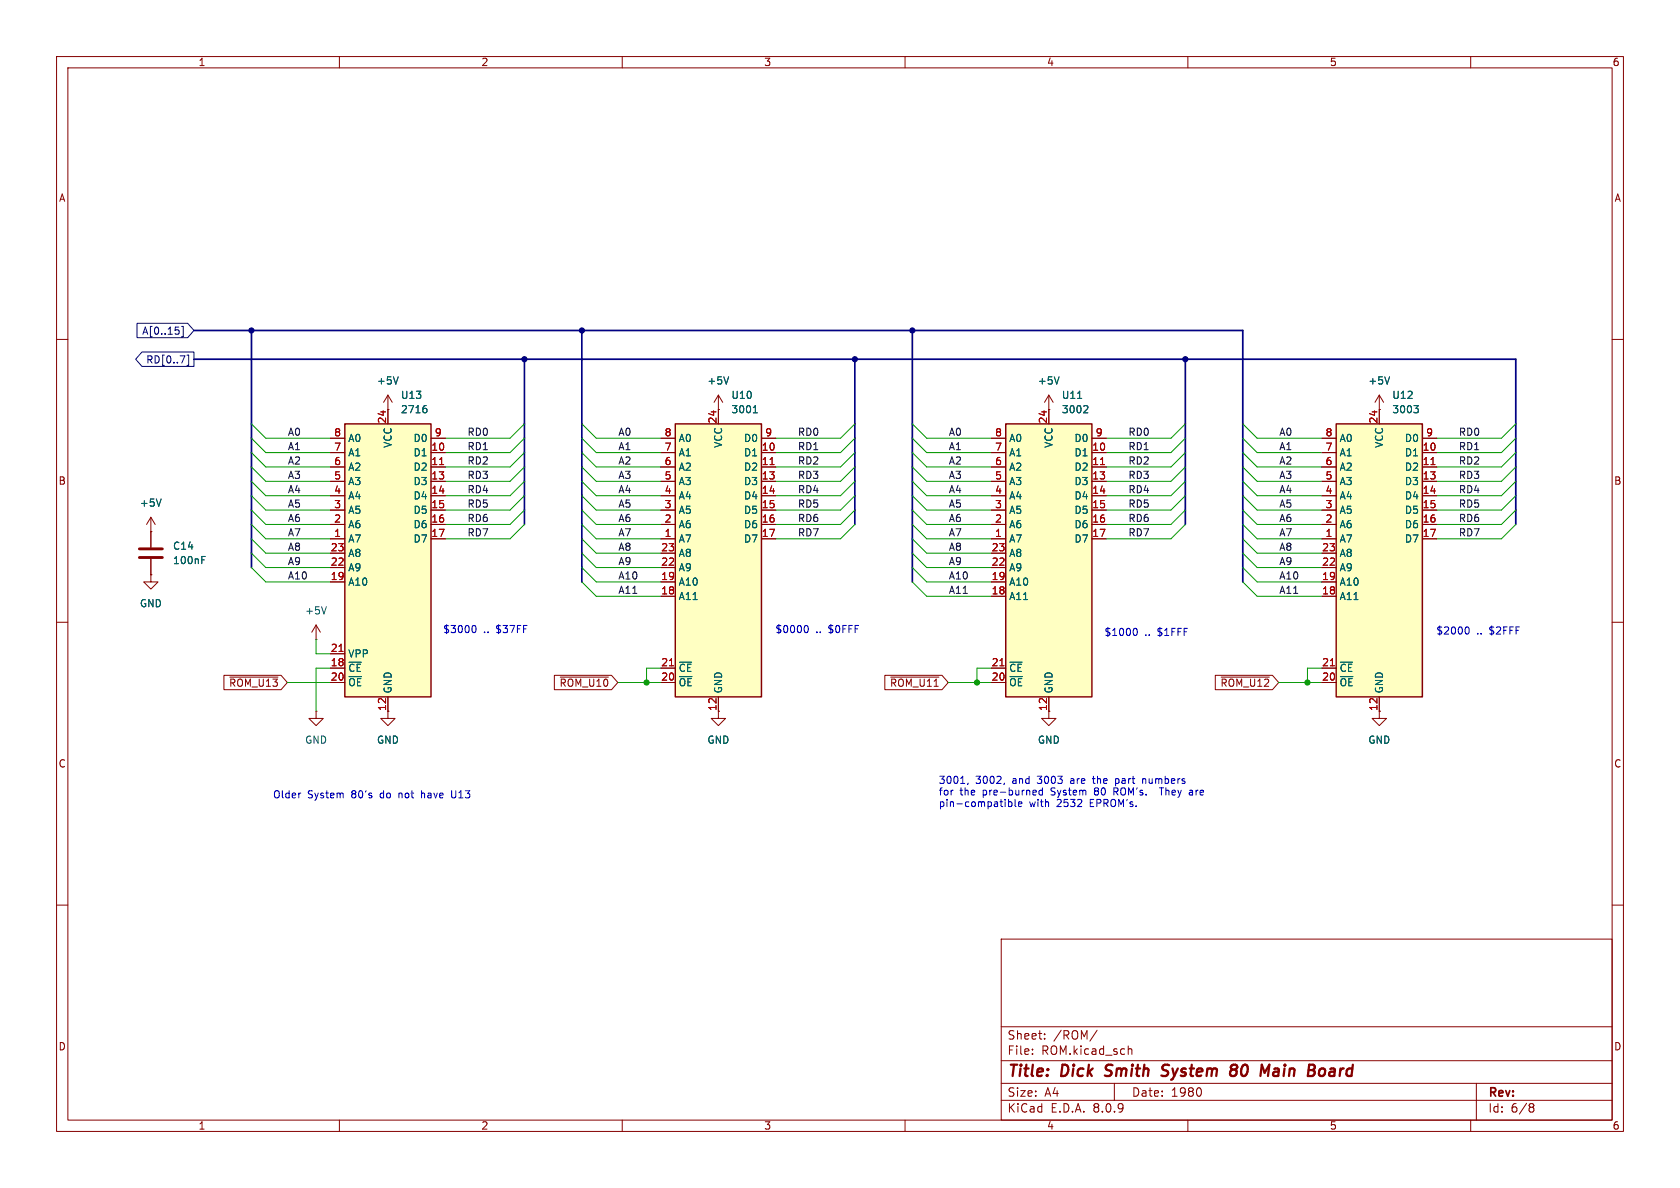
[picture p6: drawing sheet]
<svg xmlns="http://www.w3.org/2000/svg" width="297mm" height="210mm" viewBox="0 0 297 210" stroke-linecap="round" stroke-linejoin="round" font-family="sans-serif">
<g fill="none" stroke="#840000" stroke-width=".18">
<path d="M10 10h277v190h-277zM12 12h273v186h-273zM60 10v2M110 10v2M160 10v2M210 10v2M260 10v2M10 60h2M243.8 72.4h.1M243.8 69.9l-.7 1.2M243.8 69.9v2.5M243.8 69.9l.8 1.2"/>
<path d="M285 60h2M10 110h2M285 110h2M55.9 125.7v1.3h1.2l-1.2 1.3-1.3-1.3h1.3M55.9 125.7h.1M68.6 125.7v1.3h1.2l-1.2 1.3-1.3-1.3h1.3M10 160h2M177 166h108v32h-108zM285 160h2M60 198v2M110 198v2M160 198v2"/>
<path d="M177 194.5h108M177 191.5h108M177 187.5h108M177 181.5h108M182.5 186.3v.1M182.5 185.5v.1M184.7 183.6v.1M184.7 182.8v.1M194 182.1l-1.3 2M197 191.5v3M199.5 184.9v1.5M199.5 185.5l.2-.1 .3 .1 .1 .9"/>
<path d="M210 198v2M212.2 192.4l.2 .5-.2 .8M260 198v2M261 191.5v6.5M270.6 195.1l.4 .1 .2 .2-.3 .3M270.6 195.7h.3M270.9 195.7l.2 .2 .1 .4-.2 .2-.4 .1"/>
</g>
<path d="M195.3 190.1l.3 .1M195.6 188.4l-.1 .4 .1 .2M206.4 190a.85 .85 0 0 1-1.1 .1M206.4 188.2l-.7 .1a.46 .46 0 0 0-.2 .5 .46 .46 0 0 0 .3 .4l.6 .2M217.8 188.3l.6-.1 .3 .2v.3l-.4 .4M217.9 189.1h.4M218.3 189.1l.3 .2a.67 .67 0 0 1-.1 .7 .67 .67 0 0 1-.7 .2M223.6 189.6l.8-1.4-.2 2M225.4 189.4a.4 .4 0 0 0-.3 .4 .4 .4 0 0 0 .2 .4h.5M225.5 188.9l-.2 .1M233.5 189a.5 .5 0 0 1 .8 .3l-.1 .5a.6 .6 0 0 1-.9 .3" fill="none" stroke="#840000" stroke-width=".4"/>
<path d="M245.7 66.6l-.5 1.3" fill="none" stroke="#006464" stroke-width=".18"/>
<path d="M61 74.9h15.2v48.3h-15.2z" fill="#ffffc2"/>
<path d="M61 74.9h15.2v48.3h-15.2z" fill="none" stroke="#840000" stroke-width=".25"/>
<g fill="none" stroke="#840000" stroke-width=".18">
<path d="M58.4 77.5h2.6M68.6 72.4v2.5M76.2 77.5h2.5M26.7 94h.1M26.7 91.4v5.4M26.7 98.8v2.8M26.7 91.4l-.8 1.3M26.7 91.4l.7 1.3M58.4 95.3h2.6M58.4 80h2.6M58.4 82.6h2.6M58.4 85.1h2.6"/>
<path d="M58.4 87.6h2.6M58.4 90.2h2.6M58.4 92.7h2.6M58.4 97.8h2.6M76.2 95.3h2.5M76.2 80h2.5M76.2 82.6h2.5M76.2 85.1h2.5M76.2 87.6h2.5M76.2 90.2h2.5M76.2 92.7h2.5M26.7 101.6v1.3h1.2l-1.2 1.2-1.3-1.2h1.3"/>
<path d="M26.7 101.6h.1M55.9 113h.1M55.9 110.5l-.8 1.3M55.9 110.5v2.5M55.9 110.5l.7 1.3M58.4 118.1h2.6M58.4 102.9h2.6M58.4 115.6h2.6M58.4 100.3h2.6M58.4 120.7h2.6M68.6 123.2v2.5M127 125.7v1.3h1.3l-1.3 1.3-1.3-1.3h1.3"/>
</g>
<path d="M77.7 82.1h.7M59.9 115.2h.8" fill="none" stroke="#a90000" stroke-width=".18"/>
<path d="M75.1 71.7h.3M75.2 72.2l.3 .2v.3l-.3 .3M28.5 88.2l-.4 1.3M35.7 99h.4M35.7 98.4h.6M57.7 107.3l-.4 1.2" fill="none" stroke="#006464" stroke-width=".18"/>
<path d="M24.6 98.6h4.1M24.6 97h4.1" fill="none" stroke="#840000" stroke-width=".51"/>
<path d="M119.4 74.9h15.2v48.3h-15.2z" fill="#ffffc2"/>
<path d="M119.4 74.9h15.2v48.3h-15.2z" fill="none" stroke="#840000" stroke-width=".25"/>
<g fill="none" stroke="#840000" stroke-width=".18">
<path d="M68.6 72.4h.1M68.6 69.9l-.8 1.2M68.6 69.9v2.5M68.6 69.9l.7 1.2M116.8 77.5h2.6M127 72.4h.1M127 69.9v5M127 69.9l-.8 1.2M127 69.9l.8 1.2M134.6 77.5h2.6M185.4 72.4h.1M185.4 69.9l-.7 1.2"/>
<path d="M185.4 69.9v2.5M185.4 69.9l.8 1.2M116.8 95.3h2.6M116.8 80h2.6M116.8 82.6h2.6M116.8 85.1h2.6M116.8 87.6h2.6M116.8 90.2h2.6M116.8 92.7h2.6M116.8 97.8h2.6M134.6 95.3h2.6M134.6 80h2.6"/>
<path d="M134.6 82.6h2.6M134.6 85.1h2.6M134.6 87.6h2.6M134.6 90.2h2.6M134.6 92.7h2.6M116.8 105.4h2.6M116.8 102.9h2.6M116.8 118.1h2.6M116.8 100.3h2.6M116.8 120.7h2.6M127 123.2v2.5M243.8 125.7v1.3h1.3l-1.3 1.3-1.2-1.3h1.2"/>
</g>
<path d="M136.1 82.1h.8M118.4 117.7h.7" fill="none" stroke="#a90000" stroke-width=".18"/>
<path d="M70.4 66.6l-.4 1.3M128.8 66.6l-.4 1.3M133.2 73h.7M133.3 72l.2-.3v1.3M187.2 66.6l-.4 1.3" fill="none" stroke="#006464" stroke-width=".18"/>
<path d="M236.2 74.9h15.3v48.3h-15.3z" fill="#ffffc2"/>
<path d="M236.2 74.9h15.3v48.3h-15.3z" fill="none" stroke="#840000" stroke-width=".25"/>
<g fill="none" stroke="#840000" stroke-width=".18">
<path d="M233.7 77.5h2.5M243.8 72.4v2.5M251.5 77.5h2.5M233.7 95.3h2.5M233.7 80h2.5M233.7 82.6h2.5M233.7 85.1h2.5M233.7 87.6h2.5M233.7 90.2h2.5M233.7 92.7h2.5M233.7 97.8h2.5M251.5 95.3h2.5"/>
<path d="M251.5 80h2.5M251.5 82.6h2.5M251.5 85.1h2.5M251.5 87.6h2.5M251.5 90.2h2.5M251.5 92.7h2.5M233.7 105.4h2.5M233.7 102.9h2.5M233.7 118.1h2.5M233.7 100.3h2.5M185.4 125.7v1.3h1.3l-1.3 1.3-1.3-1.3h1.3M233.7 120.7h2.5"/>
<path d="M243.8 123.2v2.5"/>
</g>
<path d="M253 82.1h.7M235.2 117.7h.7" fill="none" stroke="#a90000" stroke-width=".18"/>
<path d="M250 71.7h.7l-.4 .5M250.5 72.2l.2 .2v.3l-.2 .3" fill="none" stroke="#006464" stroke-width=".18"/>
<path d="M177.8 74.9h15.2v48.3h-15.2z" fill="#ffffc2"/>
<path d="M177.8 74.9h15.2v48.3h-15.2z" fill="none" stroke="#840000" stroke-width=".25"/>
<g fill="none" stroke="#840000" stroke-width=".18">
<path d="M58.4 77.5h2.6M68.6 72.4h.1M68.6 72.4v2.5M76.2 77.5h2.5M116.8 77.5h2.6M127 72.4h.1M127 72.4v2.5M134.6 77.5h2.6M175.3 77.5h2.5M185.4 72.4h.1M185.4 72.4v2.5M193 77.5h2.6"/>
<path d="M233.7 77.5h2.5M243.8 72.4h.1M243.8 72.4v2.5M251.5 77.5h2.5M26.7 94h.1M26.7 94v2.8M26.7 98.8v2.8M58.4 95.3h2.6M58.4 80h2.6M58.4 82.6h2.6M58.4 85.1h2.6M58.4 87.6h2.6"/>
<path d="M58.4 90.2h2.6M58.4 92.7h2.6M58.4 97.8h2.6M76.2 95.3h2.5M76.2 80h2.5M76.2 82.6h2.5M76.2 85.1h2.5M76.2 87.6h2.5M76.2 90.2h2.5M76.2 92.7h2.5M116.8 95.3h2.6M116.8 80h2.6"/>
<path d="M116.8 82.6h2.6M116.8 85.1h2.6M116.8 87.6h2.6M116.8 90.2h2.6M116.8 92.7h2.6M116.8 97.8h2.6M134.6 95.3h2.6M134.6 80h2.6M134.6 82.6h2.6M134.6 85.1h2.6M134.6 87.6h2.6M134.6 90.2h2.6"/>
<path d="M134.6 92.7h2.6M175.3 95.3h2.5M175.3 80h2.5M175.3 82.6h2.5M175.3 85.1h2.5M175.3 87.6h2.5M175.3 90.2h2.5M175.3 92.7h2.5M175.3 97.8h2.5M193 95.3h2.6M193 80h2.6M193 82.6h2.6"/>
<path d="M193 85.1h2.6M193 87.6h2.6M193 90.2h2.6M193 92.7h2.6M233.7 95.3h2.5M233.7 80h2.5M233.7 82.6h2.5M233.7 85.1h2.5M233.7 87.6h2.5M233.7 90.2h2.5M233.7 92.7h2.5M233.7 97.8h2.5"/>
<path d="M251.5 95.3h2.5M251.5 80h2.5M251.5 82.6h2.5M251.5 85.1h2.5M251.5 87.6h2.5M251.5 90.2h2.5M251.5 92.7h2.5M26.7 101.6h.1M39.6 119.4h10.1l1.1 1.3-1.1 1.2h-10.1zM40.6 119.7h8.5M58.4 102.9h2.6M58.4 118.1h2.6"/>
<path d="M58.4 100.3h2.6M58.4 115.6h2.6M98 119.4h10.1l1.1 1.3-1.1 1.2h-10.1zM99 119.7h8.6M116.8 105.4h2.6M116.8 102.9h2.6M116.8 118.1h2.6M116.8 100.3h2.6M156.4 119.4h10.1l1.1 1.3-1.1 1.2h-10.1zM157.5 119.7h8.5M175.3 105.4h2.5M175.3 102.9h2.5"/>
<path d="M175.3 118.1h2.5M175.3 100.3h2.5M214.8 119.4h10.1l1.2 1.3-1.2 1.2h-10.1zM215.9 119.7h8.5M233.7 105.4h2.5M233.7 102.9h2.5M233.7 118.1h2.5M233.7 100.3h2.5M58.4 120.7h2.6M68.6 123.2v2.5M116.8 120.7h2.6M127 123.2v2.5"/>
<path d="M175.3 120.7h2.5M185.4 123.2v2.5M233.7 120.7h2.5M243.8 123.2v2.5"/>
</g>
<path d="M77.7 82.1h.7M136.1 82.1h.8M194.6 82.1h.7M253 82.1h.7M59.9 115.2h.8M118.4 117.7h.7M176.8 117.7h.7M235.2 117.7h.7" fill="none" stroke="#a90000" stroke-width=".18"/>
<g fill="none" stroke="#006464" stroke-width=".18">
<path d="M70.4 66.6l-.4 1.3M75.1 71.7h.3M75.2 72.2l.3 .2v.3l-.3 .3M128.8 66.6l-.4 1.3M133.2 73h.7M133.3 72l.2-.3v1.3M187.2 66.6l-.4 1.3M190.5 70.4h.7M192.1 71.7l.2 .2v.3l-.8 .8h.8M245.7 66.6l-.5 1.3M250 71.7h.7l-.4 .5M250.5 72.2l.2 .2v.3l-.2 .3"/>
<path d="M28.5 88.2l-.4 1.3M35.7 99h.4M35.7 98.4h.6"/>
</g>
<path d="M24.2 57.1h9l1.1 1.3-1.1 1.3h-9zM31.6 58.4v.6M32.1 57.7h.3v1.8h-.3M25.1 62.2h9.2v2.6h-9.2l-1.1-1.3zM33 62.8h.4v1.8h-.4" fill="none" stroke="#000084" stroke-width=".18"/>
<g fill="none" stroke="#0000c2" stroke-width=".18">
<path d="M83.6 110.6h.1a.68 .68 0 0 1 .5 .6 .68 .68 0 0 1-.5 .6h-.1M142.3 110.6h.2a.68 .68 0 0 1 .4 .6 .68 .68 0 0 1-.4 .6h-.2M200.5 111.1h.1a.68 .68 0 0 1 .5 .6 .68 .68 0 0 1-.5 .6h-.1M259.2 110.9l.1-.1a.68 .68 0 0 1 .5 .7 .68 .68 0 0 1-.5 .6l-.1-.1M74.5 139.8v1.2M79.8 139.8v1l.2 .2h.3M171.2 138.4l-.2 .3M177.6 138.4l-.1 .3M182.8 139.7l.3 .1 .1 .2-.6 .1M184.3 139.8l-.4-.1-.2 .2 .1 .6h.5M184.3 139.3v1.2M193.1 137.6h.5"/>
<path d="M193.3 137.2l.1 1.2M196.9 139.9h.5M197.2 137.6v1.3M197.2 138.4l.4 .1M197.4 139.3h-.5v1.2M197.6 137.6l-.4 .1M202 137.8l.4-.2 .1 .2M202 137.6v.9M205.3 139.3v1.2M210.7 139.7l.1 .2v.6M210.8 140l-.4 .1M53.1 140.2h.1"/>
<path d="M74.7 140.2l-.2 .1M178.3 141.3v1.3M178.8 141.8l.1 .2-.1 .5-.1 .1-.4-.1M179.4 141.3v1.1l.2 .2M180.1 141.8v.7h.5M180.6 141.8l.1 .2-.6 .2M183.1 140.5h-.3M210.8 140.5h-.4"/>
</g>
<path d="M34.3 58.4h185.4v44.5M44.4 58.4v41.9M102.9 58.4v44.5M161.3 58.4v44.5M34.3 63.5h233.7v29.2M92.7 63.5v29.2M151.1 63.5v29.2M209.5 63.5v29.2" fill="none" stroke="#000084" stroke-width=".3"/>
<g fill="none" stroke="#009600" stroke-width=".18">
<path d="M44.4 74.9l2.6 2.6h11.4M44.4 77.5l2.6 2.5h11.4M92.7 74.9l-2.5 2.6h-11.5M92.7 77.5l-2.5 2.5h-11.5M102.9 74.9l2.5 2.6h11.4M102.9 77.5l2.5 2.5h11.4M151.1 74.9l-2.5 2.6h-11.4M151.1 77.5l-2.5 2.5h-11.4M161.3 74.9l2.5 2.6h11.5M161.3 77.5l2.5 2.5h11.5M209.5 74.9l-2.5 2.6h-11.4M209.5 77.5l-2.5 2.5h-11.4"/>
<path d="M219.7 74.9l2.5 2.6h11.5M219.7 77.5l2.5 2.5h11.5M268 74.9l-2.6 2.6h-11.4M268 77.5l-2.6 2.5h-11.4M44.4 95.3l2.6 2.5h11.4M44.4 92.7l2.6 2.6h11.4M44.4 85.1l2.6 2.5h11.4M44.4 82.6l2.6 2.5h11.4M44.4 87.6l2.6 2.6h11.4M44.4 80l2.6 2.6h11.4M44.4 97.8l2.6 2.5h11.4M44.4 90.2l2.6 2.5h11.4"/>
<path d="M92.7 92.7l-2.5 2.6h-11.5M92.7 85.1l-2.5 2.5h-11.5M92.7 82.6l-2.5 2.5h-11.5M92.7 87.6l-2.5 2.6h-11.5M92.7 80l-2.5 2.6h-11.5M92.7 90.2l-2.5 2.5h-11.5M102.9 95.3l2.5 2.5h11.4M102.9 92.7l2.5 2.6h11.4M102.9 85.1l2.5 2.5h11.4M102.9 82.6l2.5 2.5h11.4M102.9 87.6l2.5 2.6h11.4M102.9 80l2.5 2.6h11.4"/>
<path d="M102.9 97.8l2.5 2.5h11.4M102.9 90.2l2.5 2.5h11.4M151.1 92.7l-2.5 2.6h-11.4M151.1 85.1l-2.5 2.5h-11.4M151.1 82.6l-2.5 2.5h-11.4M151.1 87.6l-2.5 2.6h-11.4M151.1 80l-2.5 2.6h-11.4M151.1 90.2l-2.5 2.5h-11.4M161.3 95.3l2.5 2.5h11.5M161.3 92.7l2.5 2.6h11.5M161.3 85.1l2.5 2.5h11.5M161.3 82.6l2.5 2.5h11.5"/>
<path d="M161.3 87.6l2.5 2.6h11.5M161.3 80l2.5 2.6h11.5M161.3 97.8l2.5 2.5h11.5M161.3 90.2l2.5 2.5h11.5M209.5 92.7l-2.5 2.6h-11.4M209.5 85.1l-2.5 2.5h-11.4M209.5 82.6l-2.5 2.5h-11.4M209.5 87.6l-2.5 2.6h-11.4M209.5 80l-2.5 2.6h-11.4M209.5 90.2l-2.5 2.5h-11.4M219.7 95.3l2.5 2.5h11.5M219.7 92.7l2.5 2.6h11.5"/>
<path d="M219.7 85.1l2.5 2.5h11.5M219.7 82.6l2.5 2.5h11.5M219.7 87.6l2.5 2.6h11.5M219.7 80l2.5 2.6h11.5M219.7 97.8l2.5 2.5h11.5M219.7 90.2l2.5 2.5h11.5M268 92.7l-2.6 2.6h-11.4M268 85.1l-2.6 2.5h-11.4M268 82.6l-2.6 2.5h-11.4M268 87.6l-2.6 2.6h-11.4M268 80l-2.6 2.6h-11.4M268 90.2l-2.6 2.5h-11.4"/>
<path d="M44.4 100.3l2.6 2.6h11.4M55.9 113v2.6h2.5M58.4 118.1h-2.5v7.6M102.9 100.3l2.5 2.6h11.4M102.9 102.9l2.5 2.5h11.4M116.8 118.1h-2.5v2.6M161.3 100.3l2.5 2.6h11.5M161.3 102.9l2.5 2.5h11.5M175.3 118.1h-2.6v2.6M219.7 100.3l2.5 2.6h11.5M219.7 102.9l2.5 2.5h11.5M233.7 118.1h-2.6v2.6"/>
<path d="M50.8 120.7h7.6M109.2 120.7h7.6M167.6 120.7h7.7M226.1 120.7h7.6"/>
</g>
<g fill="#000084" stroke="#000084" stroke-width=".18">
<circle cx="44.4" cy="58.4" r=".46"/>
<circle cx="92.7" cy="63.5" r=".46"/>
<circle cx="102.9" cy="58.4" r=".46"/>
<circle cx="151.1" cy="63.5" r=".46"/>
<circle cx="161.3" cy="58.4" r=".46"/>
<circle cx="209.5" cy="63.5" r=".46"/>
</g>
<g fill="#009600" stroke="#009600" stroke-width=".18">
<circle cx="114.3" cy="120.7" r=".46"/>
<circle cx="231.1" cy="120.7" r=".46"/>
<circle cx="172.7" cy="120.7" r=".46"/>
</g>
<g font-size="2.8" fill="#840000">
<text x="178" y="190.9">Title:</text>
<text x="187.7" y="190.9">Dick</text>
<text x="196.3" y="190.9">Smith</text>
<text x="207.1" y="190.9">System</text>
<text x="220" y="190.9">80</text>
<text x="226.1" y="190.9">Main</text>
<text x="235.3" y="190.9">Board</text>
</g>
<g font-size="2.1" fill="#840000">
<text x="178" y="184">Sheet:</text>
<text x="186.2" y="184">/ROM/</text>
<text x="178" y="186.7">File:</text>
<text x="184.1" y="186.7">ROM.kicad_sch</text>
<text x="178" y="196.9">KiCad</text>
<text x="178" y="194.1">Size:</text>
<text x="184.7" y="194.1">A4</text>
<text x="185.7" y="196.9">E.D.A.</text>
<text x="193.3" y="196.9">8.0.9</text>
<text x="200" y="194.1">Date:</text>
<text x="207" y="194.1">1980</text>
<text x="263" y="194.3">Rev:</text>
<text x="263" y="196.9">Id:</text>
<text x="267.1" y="196.9">6/8</text>
</g>
<g font-size="1.8" fill="#840000">
<text x="35" y="11.9">1</text>
<text x="85" y="11.9">2</text>
<text x="135" y="11.9">3</text>
<text x="185" y="11.9">4</text>
<text x="235" y="11.9">5</text>
<text x="285" y="11.9">6</text>
<text x="10.3" y="35.9">A</text>
<text x="285.3" y="35.9">A</text>
<text x="10.3" y="85.9">B</text>
<text x="285.3" y="85.9">B</text>
<text x="40.4" y="121.6">~{ROM_U13}</text>
<text x="68.3" y="125.8" transform="rotate(-90 68.3 125.8)">12</text>
<text x="98.8" y="121.6">~{ROM_U10}</text>
<text x="157.2" y="121.6">~{ROM_U11}</text>
<text x="215.7" y="121.6">~{ROM_U12}</text>
<text x="10.3" y="135.9">C</text>
<text x="285.3" y="135.9">C</text>
<text x="10.3" y="185.9">D</text>
<text x="285.3" y="185.9">D</text>
<text x="35" y="199.9">1</text>
<text x="85" y="199.9">2</text>
<text x="135" y="199.9">3</text>
<text x="185" y="199.9">4</text>
<text x="235" y="199.9">5</text>
<text x="285" y="199.9">6</text>
</g>
<g font-size="1.8" fill="#000084">
<text x="25" y="59.4">A[0..15]</text>
<text x="25.7" y="64.5">RD[0..7]</text>
</g>
<g font-size="1.8" fill="#006464">
<text x="66.5" y="68.2">+5V</text>
<text x="70.8" y="70.7">U13</text>
<text x="125" y="68.2">+5V</text>
<text x="129.2" y="70.7">U10</text>
<text x="183.4" y="68.2">+5V</text>
<text x="187.6" y="70.7">U11</text>
<text x="241.8" y="68.2">+5V</text>
<text x="246" y="70.7">U12</text>
<text x="70.8" y="73.3">2716</text>
<text x="129.2" y="73.3">3001</text>
<text x="187.6" y="73.3">3002</text>
<text x="246" y="73.3">3003</text>
<text x="61.5" y="83.4">A2</text>
<text x="61.5" y="80.9">A1</text>
<text x="61.5" y="78.3">A0</text>
<text x="69.4" y="79.3" transform="rotate(-90 69.4 79.3)">VCC</text>
<text x="73" y="80.9">D1</text>
<text x="73" y="83.4">D2</text>
<text x="73" y="78.3">D0</text>
<text x="119.9" y="83.4">A2</text>
<text x="119.9" y="80.9">A1</text>
<text x="119.9" y="78.3">A0</text>
<text x="127.9" y="79.3" transform="rotate(-90 127.9 79.3)">VCC</text>
<text x="131.4" y="80.9">D1</text>
<text x="131.4" y="83.4">D2</text>
<text x="131.4" y="78.3">D0</text>
<text x="178.3" y="83.4">A2</text>
<text x="178.3" y="80.9">A1</text>
<text x="178.3" y="78.3">A0</text>
<text x="186.3" y="79.3" transform="rotate(-90 186.3 79.3)">VCC</text>
<text x="189.8" y="80.9">D1</text>
<text x="189.8" y="83.4">D2</text>
<text x="189.8" y="78.3">D0</text>
<text x="236.7" y="83.4">A2</text>
<text x="236.7" y="80.9">A1</text>
<text x="236.7" y="78.3">A0</text>
<text x="244.7" y="79.3" transform="rotate(-90 244.7 79.3)">VCC</text>
<text x="248.3" y="80.9">D1</text>
<text x="248.3" y="83.4">D2</text>
<text x="248.3" y="78.3">D0</text>
<text x="24.6" y="89.8">+5V</text>
<text x="61.5" y="88.5">A4</text>
<text x="61.5" y="86">A3</text>
<text x="73" y="86">D3</text>
<text x="73" y="88.5">D4</text>
<text x="119.9" y="88.5">A4</text>
<text x="119.9" y="86">A3</text>
<text x="131.4" y="86">D3</text>
<text x="131.4" y="88.5">D4</text>
<text x="178.3" y="88.5">A4</text>
<text x="178.3" y="86">A3</text>
<text x="189.8" y="86">D3</text>
<text x="189.8" y="88.5">D4</text>
<text x="236.7" y="88.5">A4</text>
<text x="236.7" y="86">A3</text>
<text x="248.3" y="86">D3</text>
<text x="248.3" y="88.5">D4</text>
<text x="61.5" y="93.6">A6</text>
<text x="61.5" y="91">A5</text>
<text x="73" y="91">D5</text>
<text x="73" y="93.6">D6</text>
<text x="119.9" y="93.6">A6</text>
<text x="119.9" y="91">A5</text>
<text x="131.4" y="91">D5</text>
<text x="131.4" y="93.6">D6</text>
<text x="178.3" y="93.6">A6</text>
<text x="178.3" y="91">A5</text>
<text x="189.8" y="91">D5</text>
<text x="189.8" y="93.6">D6</text>
<text x="236.7" y="93.6">A6</text>
<text x="236.7" y="91">A5</text>
<text x="248.3" y="91">D5</text>
<text x="248.3" y="93.6">D6</text>
<text x="30.5" y="99.9">100nF</text>
<text x="30.5" y="97.4">C14</text>
<text x="61.5" y="96.1">A7</text>
<text x="61.5" y="101.2">A9</text>
<text x="61.5" y="98.7">A8</text>
<text x="73" y="96.1">D7</text>
<text x="119.9" y="96.1">A7</text>
<text x="119.9" y="101.2">A9</text>
<text x="119.9" y="98.7">A8</text>
<text x="131.4" y="96.1">D7</text>
<text x="178.3" y="96.1">A7</text>
<text x="178.3" y="101.2">A9</text>
<text x="178.3" y="98.7">A8</text>
<text x="189.8" y="96.1">D7</text>
<text x="236.7" y="96.1">A7</text>
<text x="236.7" y="101.2">A9</text>
<text x="236.7" y="98.7">A8</text>
<text x="248.3" y="96.1">D7</text>
<text x="24.6" y="107.5">GND</text>
<text x="61.5" y="103.7">A10</text>
<text x="119.9" y="106.3">A11</text>
<text x="119.9" y="103.7">A10</text>
<text x="178.3" y="106.3">A11</text>
<text x="178.3" y="103.7">A10</text>
<text x="236.7" y="106.3">A11</text>
<text x="236.7" y="103.7">A10</text>
<text x="53.8" y="108.8">+5V</text>
<text x="61.5" y="119">~{CE}</text>
<text x="61.5" y="116.4">VPP</text>
<text x="119.9" y="119">~{CE}</text>
<text x="178.3" y="119">~{CE}</text>
<text x="236.7" y="119">~{CE}</text>
<text x="61.5" y="121.5">~{OE}</text>
<text x="69.4" y="122.7" transform="rotate(-90 69.4 122.7)">GND</text>
<text x="119.9" y="121.5">~{OE}</text>
<text x="127.9" y="122.7" transform="rotate(-90 127.9 122.7)">GND</text>
<text x="178.3" y="121.5">~{OE}</text>
<text x="186.3" y="122.7" transform="rotate(-90 186.3 122.7)">GND</text>
<text x="236.7" y="121.5">~{OE}</text>
<text x="244.7" y="122.7" transform="rotate(-90 244.7 122.7)">GND</text>
<text x="53.8" y="131.7">GND</text>
<text x="66.5" y="131.7">GND</text>
<text x="125" y="131.7">GND</text>
<text x="183.4" y="131.7">GND</text>
<text x="241.8" y="131.7">GND</text>
</g>
<g font-size="1.8" fill="#0f0f0f">
<text x="50.8" y="77.1">A0</text>
<text x="82.5" y="77.1">RD0</text>
<text x="109.2" y="77.1">A0</text>
<text x="141" y="77.1">RD0</text>
<text x="167.6" y="77.1">A0</text>
<text x="199.4" y="77.1">RD0</text>
<text x="226.1" y="77.1">A0</text>
<text x="257.8" y="77.1">RD0</text>
<text x="50.8" y="82.2">A2</text>
<text x="50.8" y="79.7">A1</text>
<text x="82.5" y="82.2">RD2</text>
<text x="82.5" y="79.7">RD1</text>
<text x="109.2" y="79.7">A1</text>
<text x="109.2" y="82.2">A2</text>
<text x="141" y="82.2">RD2</text>
<text x="141" y="79.7">RD1</text>
<text x="167.6" y="82.2">A2</text>
<text x="167.6" y="79.7">A1</text>
<text x="199.4" y="79.7">RD1</text>
<text x="199.4" y="82.2">RD2</text>
<text x="226.1" y="82.2">A2</text>
<text x="226.1" y="79.7">A1</text>
<text x="257.8" y="79.7">RD1</text>
<text x="257.8" y="82.2">RD2</text>
<text x="50.8" y="84.7">A3</text>
<text x="50.8" y="87.3">A4</text>
<text x="50.8" y="89.8">A5</text>
<text x="82.5" y="87.3">RD4</text>
<text x="82.5" y="84.7">RD3</text>
<text x="82.5" y="89.8">RD5</text>
<text x="109.2" y="89.8">A5</text>
<text x="109.2" y="84.7">A3</text>
<text x="109.2" y="87.3">A4</text>
<text x="141" y="87.3">RD4</text>
<text x="141" y="89.8">RD5</text>
<text x="141" y="84.7">RD3</text>
<text x="167.6" y="87.3">A4</text>
<text x="167.6" y="84.7">A3</text>
<text x="167.6" y="89.8">A5</text>
<text x="199.4" y="89.8">RD5</text>
<text x="199.4" y="87.3">RD4</text>
<text x="199.4" y="84.7">RD3</text>
<text x="226.1" y="84.7">A3</text>
<text x="226.1" y="89.8">A5</text>
<text x="226.1" y="87.3">A4</text>
<text x="257.8" y="89.8">RD5</text>
<text x="257.8" y="87.3">RD4</text>
<text x="257.8" y="84.7">RD3</text>
<text x="50.8" y="92.4">A6</text>
<text x="50.8" y="94.9">A7</text>
<text x="82.5" y="94.9">RD7</text>
<text x="82.5" y="92.4">RD6</text>
<text x="109.2" y="92.4">A6</text>
<text x="109.2" y="94.9">A7</text>
<text x="141" y="92.4">RD6</text>
<text x="141" y="94.9">RD7</text>
<text x="167.6" y="94.9">A7</text>
<text x="167.6" y="92.4">A6</text>
<text x="199.4" y="94.9">RD7</text>
<text x="199.4" y="92.4">RD6</text>
<text x="226.1" y="94.9">A7</text>
<text x="226.1" y="92.4">A6</text>
<text x="257.8" y="92.4">RD6</text>
<text x="257.8" y="94.9">RD7</text>
<text x="50.8" y="97.4">A8</text>
<text x="50.8" y="100">A9</text>
<text x="109.2" y="97.4">A8</text>
<text x="109.2" y="100">A9</text>
<text x="167.6" y="100">A9</text>
<text x="167.6" y="97.4">A8</text>
<text x="226.1" y="97.4">A8</text>
<text x="226.1" y="100">A9</text>
<text x="50.8" y="102.5">A10</text>
<text x="109.2" y="105.1">A11</text>
<text x="109.2" y="102.5">A10</text>
<text x="167.6" y="102.5">A10</text>
<text x="167.6" y="105.1">A11</text>
<text x="226.1" y="102.5">A10</text>
<text x="226.1" y="105.1">A11</text>
</g>
<g font-size="1.8" fill="#a90000">
<text x="59" y="77.2">8</text>
<text x="68.3" y="75" transform="rotate(-90 68.3 75)">24</text>
<text x="76.8" y="77.2">9</text>
<text x="117.4" y="77.2">8</text>
<text x="126.7" y="75" transform="rotate(-90 126.7 75)">24</text>
<text x="135.2" y="77.2">9</text>
<text x="175.8" y="77.2">8</text>
<text x="185.2" y="75" transform="rotate(-90 185.2 75)">24</text>
<text x="193.6" y="77.2">9</text>
<text x="234.2" y="77.2">8</text>
<text x="243.6" y="75" transform="rotate(-90 243.6 75)">24</text>
<text x="252" y="77.2">9</text>
<text x="59" y="82.3">6</text>
<text x="59" y="79.8">7</text>
<text x="76.2" y="79.8">10</text>
<text x="76.2" y="82.3">11</text>
<text x="117.4" y="82.3">6</text>
<text x="117.4" y="79.8">7</text>
<text x="134.6" y="79.8">10</text>
<text x="134.6" y="82.3">11</text>
<text x="175.8" y="82.3">6</text>
<text x="175.8" y="79.8">7</text>
<text x="193" y="79.8">10</text>
<text x="193" y="82.3">11</text>
<text x="234.2" y="82.3">6</text>
<text x="234.2" y="79.8">7</text>
<text x="251.4" y="79.8">10</text>
<text x="251.4" y="82.3">11</text>
<text x="59" y="89.9">3</text>
<text x="59" y="87.4">4</text>
<text x="59" y="84.8">5</text>
<text x="76.2" y="84.8">13</text>
<text x="76.2" y="87.4">14</text>
<text x="76.2" y="89.9">15</text>
<text x="117.4" y="89.9">3</text>
<text x="117.4" y="87.4">4</text>
<text x="117.4" y="84.8">5</text>
<text x="134.6" y="84.8">13</text>
<text x="134.6" y="87.4">14</text>
<text x="134.6" y="89.9">15</text>
<text x="175.8" y="89.9">3</text>
<text x="175.8" y="87.4">4</text>
<text x="175.8" y="84.8">5</text>
<text x="193" y="84.8">13</text>
<text x="193" y="87.4">14</text>
<text x="193" y="89.9">15</text>
<text x="234.2" y="89.9">3</text>
<text x="234.2" y="87.4">4</text>
<text x="234.2" y="84.8">5</text>
<text x="251.4" y="84.8">13</text>
<text x="251.4" y="87.4">14</text>
<text x="251.4" y="89.9">15</text>
<text x="59" y="95">1</text>
<text x="59" y="92.5">2</text>
<text x="76.2" y="92.5">16</text>
<text x="76.2" y="95">17</text>
<text x="117.4" y="95">1</text>
<text x="117.4" y="92.5">2</text>
<text x="134.6" y="92.5">16</text>
<text x="134.6" y="95">17</text>
<text x="175.8" y="95">1</text>
<text x="175.8" y="92.5">2</text>
<text x="193" y="92.5">16</text>
<text x="193" y="95">17</text>
<text x="234.2" y="95">1</text>
<text x="234.2" y="92.5">2</text>
<text x="251.4" y="92.5">16</text>
<text x="251.4" y="95">17</text>
<text x="58.4" y="100.1">22</text>
<text x="58.4" y="97.5">23</text>
<text x="116.8" y="100.1">22</text>
<text x="116.8" y="97.5">23</text>
<text x="175.2" y="100.1">22</text>
<text x="175.2" y="97.5">23</text>
<text x="233.6" y="100.1">22</text>
<text x="233.6" y="97.5">23</text>
<text x="58.4" y="102.6">19</text>
<text x="116.8" y="105.2">18</text>
<text x="116.8" y="102.6">19</text>
<text x="175.2" y="105.2">18</text>
<text x="175.2" y="102.6">19</text>
<text x="233.6" y="105.2">18</text>
<text x="233.6" y="102.6">19</text>
<text x="58.4" y="117.9">18</text>
<text x="58.4" y="115.3">21</text>
<text x="116.8" y="117.9">21</text>
<text x="175.2" y="117.9">21</text>
<text x="233.6" y="117.9">21</text>
<text x="58.4" y="120.4">20</text>
<text x="116.8" y="120.4">20</text>
<text x="126.7" y="125.8" transform="rotate(-90 126.7 125.8)">12</text>
<text x="175.2" y="120.4">20</text>
<text x="185.2" y="125.8" transform="rotate(-90 185.2 125.8)">12</text>
<text x="233.6" y="120.4">20</text>
<text x="243.6" y="125.8" transform="rotate(-90 243.6 125.8)">12</text>
</g>
<g font-size="1.8" fill="#0000c2">
<text x="78.3" y="112.1">$3000</text>
<text x="85.5" y="112.1">..</text>
<text x="87.9" y="112.1">$37FF</text>
<text x="137" y="112.1">$0000</text>
<text x="144.2" y="112.1">..</text>
<text x="146.6" y="112.1">$0FFF</text>
<text x="195.2" y="112.6">$1000</text>
<text x="202.4" y="112.6">..</text>
<text x="204.8" y="112.6">$1FFF</text>
<text x="253.8" y="112.4">$2000</text>
<text x="261" y="112.4">..</text>
<text x="263.4" y="112.4">$2FFF</text>
<text x="48.2" y="141.3">Older</text>
<text x="54.4" y="141.3">System</text>
<text x="62.3" y="141.3">80's</text>
<text x="67.5" y="141.3">do</text>
<text x="70.9" y="141.3">not</text>
<text x="75.1" y="141.3">have</text>
<text x="80.7" y="141.3">U13</text>
<text x="165.9" y="138.8">3001,</text>
<text x="165.9" y="140.8">for</text>
<text x="165.9" y="142.9">pin-compatible</text>
<text x="169.7" y="140.8">the</text>
<text x="172.5" y="138.8">3002,</text>
<text x="173.8" y="140.8">pre-burned</text>
<text x="179.1" y="138.8">and</text>
<text x="182" y="142.9">with</text>
<text x="183.7" y="138.8">3003</text>
<text x="186.1" y="140.8">System</text>
<text x="187" y="142.9">2532</text>
<text x="189.7" y="138.8">are</text>
<text x="193" y="142.9">EPROM's.</text>
<text x="193.9" y="138.8">the</text>
<text x="193.9" y="140.8">80</text>
<text x="197.5" y="140.8">ROM's.</text>
<text x="198" y="138.8">part</text>
<text x="203" y="138.8">numbers</text>
<text x="206.2" y="140.8">They</text>
<text x="211.5" y="140.8">are</text>
</g>
</svg>
